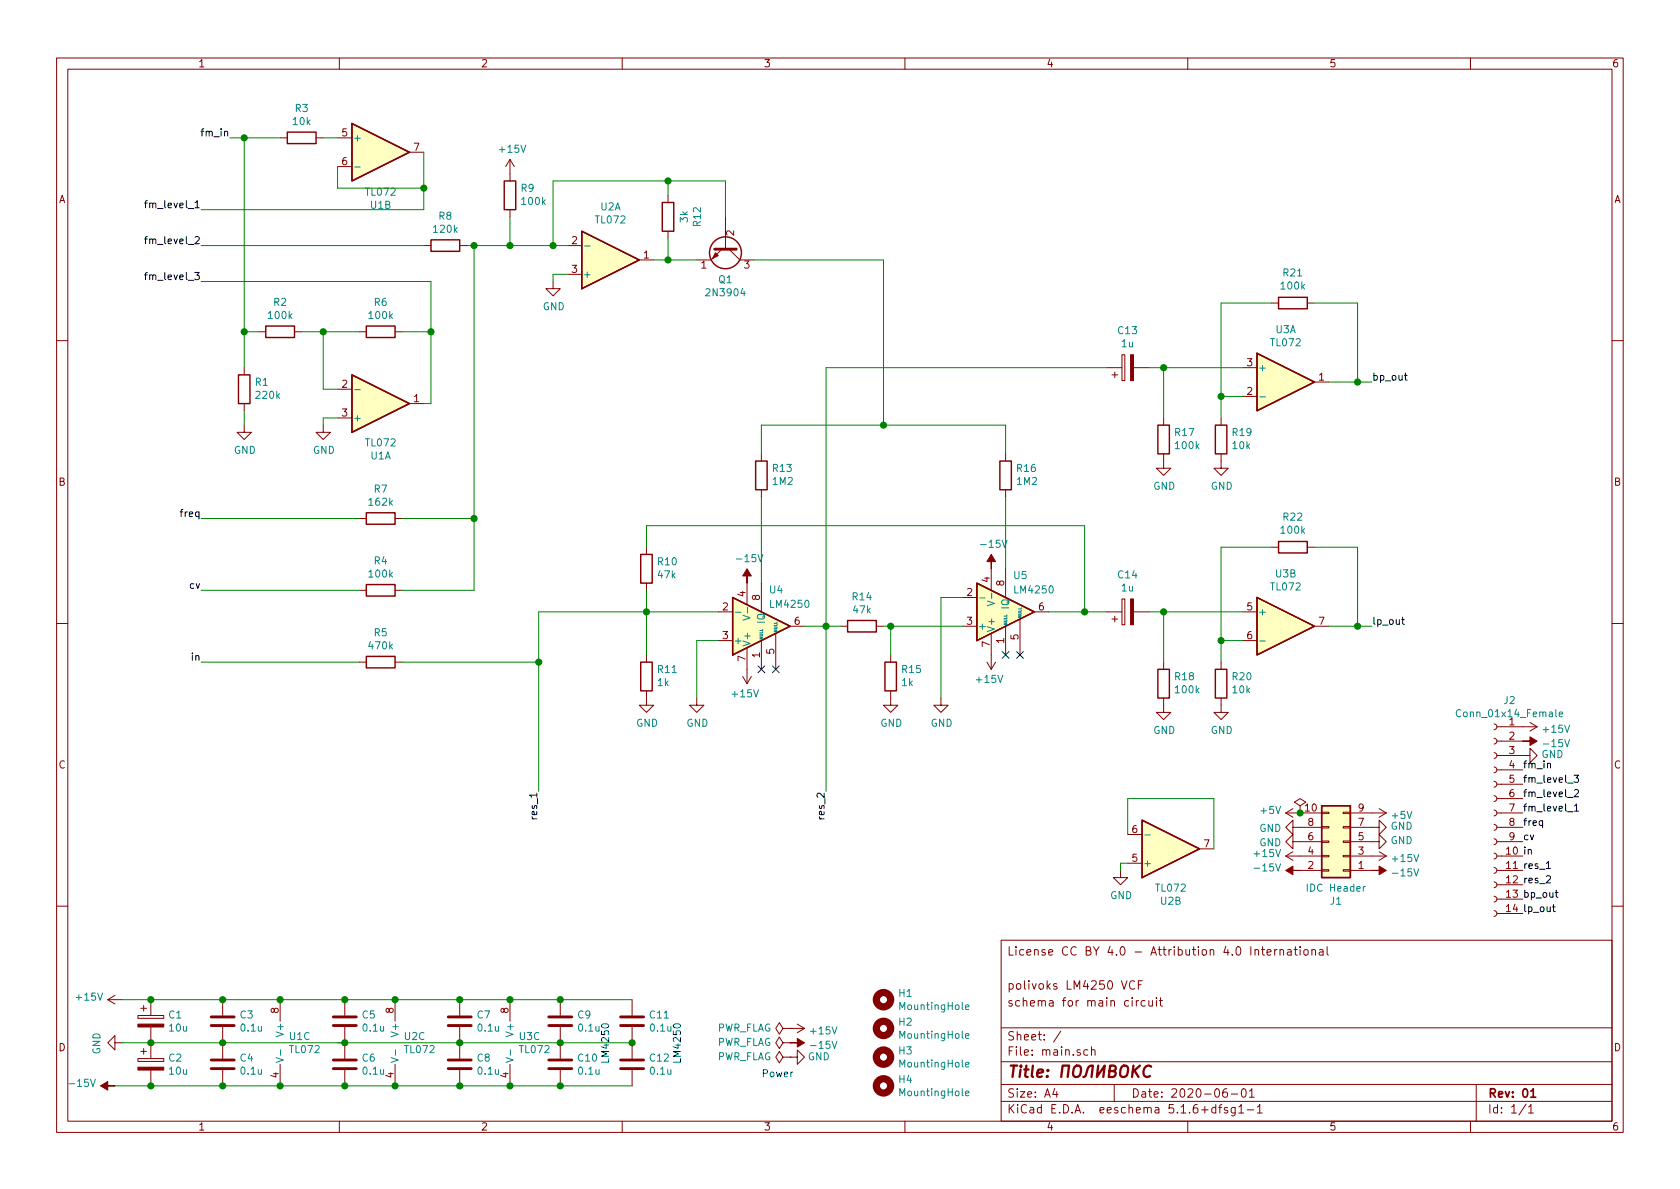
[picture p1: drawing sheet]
<svg xmlns="http://www.w3.org/2000/svg" width="297mm" height="210mm" viewBox="0 0 297 210" stroke-linecap="round" stroke-linejoin="round" font-family="sans-serif">
<g fill="none" stroke="#840000" stroke-width=".18">
<path d="M10 10.3h277v189.9h-277zM12 12.2h273v186.1h-273zM60 10.3v1.9M110 10.3v1.9M160 10.3v1.9M210 10.3v1.9M260 10.3v1.9M49.5 24.4h1.3M55.9 24.4h1.2M59.7 24.4h2.5M59.7 29.5h2.5M72.4 26.9h2.5"/>
<path d="M90.2 28.2v3.8M90.2 37.1v1.2M90.2 28.2l-.8 1.3M90.2 28.2l.7 1.3M118.1 34.5v1.3M128.3 38.3v5.8M45.7 58.7h1.3M52.1 58.7h1.2M63.5 58.7h1.3M69.8 58.7h1.3M74.9 43.4h1.3M81.3 43.4h1.2"/>
<path d="M97.8 49.8v1.2h1.3l-1.3 1.3-1.3-1.3h1.3M100.3 43.4h2.6M100.3 48.5h2.6M113 46h2.6M118.1 40.9v1.3M127.6 44.1l-1.9 1.9h-2.5M128.9 44.1l1.9 1.9h2.5M224.8 53.6h1.3M231.1 53.6h1.3M10 60.2h2M43.2 75.2v1.2h1.2l-1.2 1.3-1.3-1.3h1.3M43.2 65v1.3"/>
<path d="M43.2 71.4v1.2M57.1 75.2v1.2h1.3l-1.3 1.3-1.2-1.3h1.2M59.7 68.8h2.5M59.7 73.9h2.5M72.4 71.4h2.5M195.6 65h2.8M196.6 66.3h1M197.1 65.8v1M198.4 62.7h.5v4.6h-.5zM200.4 65h2.8M205.7 73.9v1.3M215.9 73.9v1.3"/>
<path d="M219.7 65h2.5M219.7 70.1h2.5M232.4 67.6h2.5M285 60.2h2M63.5 91.7h1.3M69.8 91.7h1.3M114.3 96.8v1.2M134.6 80.3v1.2M134.6 86.6v1.3M177.8 80.3v1.2M177.8 86.6v1.3M205.7 80.3v2.5h1.3l-1.3 1.3-1.2-1.3h1.2"/>
<path d="M215.9 80.3v2.5h1.3l-1.3 1.3-1.3-1.3h1.3M224.8 96.8h1.3M231.1 96.8h1.3M10 110.3h2M63.5 117.1h1.3M63.5 104.4h1.3M69.8 117.1h1.3M69.8 104.4h1.3M114.3 103.1v1.3M114.3 115.8v1.3M127 108.2h2.5M127 113.3h2.5"/>
<path d="M131.3 119.6l.8 1.3M132.1 103.1v3.8M132.1 114.5v6.4M132.8 119.6l-.7 1.3M134.6 103.1v5.1M134.6 113.3v5.1M137.2 112v6.4M139.7 110.7h2.5M148.6 110.7h1.3M154.9 110.7h1.3M157.5 115.8v1.3M170.2 110.7h2.5"/>
<path d="M170.2 105.7h2.5M174.5 117.1l.8 1.3M175.3 100.6v3.8M175.3 112v6.4M176 117.1l-.7 1.3M177.8 100.6v5.1M177.8 110.7v5.1M180.3 109.5v6.3M182.9 108.2h2.5M195.6 108.2h2.8M196.6 109.5h1M197.1 109v1"/>
<path d="M198.4 105.9h.5v4.6h-.5zM200.4 108.2h2.8M205.7 117.1v1.3M215.9 117.1v1.3M219.7 108.2h2.5M219.7 113.3h2.5M232.4 110.7h2.5M285 110.3h2M114.3 122.2v2.5h1.3l-1.3 1.3-1.3-1.3h1.3M123.2 123.4v1.3h1.3l-1.3 1.3-1.3-1.3h1.3M157.5 122.2v2.5h1.2l-1.2 1.3-1.3-1.3h1.3M166.4 123.4v1.3h1.2l-1.2 1.3-1.3-1.3h1.3"/>
<path d="M205.7 123.4v2.6h1.3l-1.3 1.2-1.2-1.2h1.2M215.9 123.4v2.6h1.3l-1.3 1.2-1.3-1.2h1.3M264.2 138.2l.3 .1 .2 .3-.2 .4-.3 .2M264.2 135.6l.3 .2 .2 .2-.2 .5-.3 .1M264.2 133.1l.3 .1 .2 .3-.2 .4-.3 .2M264.2 130.6l.3 .1 .2 .3-.2 .4-.3 .2M264.2 128l.3 .1 .2 .3-.2 .4-.3 .2M264.7 133.6h5.8v-1.3l1.3 1.3-1.3 1.3v-1.3M264.7 128.5h7.1M264.7 138.7h4.5M264.7 136.1h4.5M264.7 131.1h4.5"/>
<path d="M270.5 127.8l1.3 .7M271.8 128.5l-1.3 .8M198.1 153.9v1.3h1.3l-1.3 1.3-1.3-1.3h1.3M199.4 152.6h2.5M199.4 147.6h2.5M212.1 150.1h2.5M227.3 151.4h6.4M227.3 143.8h6.4M227.3 151.4l1.3 .7M227.3 143.8l1.3 .7M228.6 148.8v-1.2l-1.3 1.2 1.3 1.3v-1.3h5.1M228.6 146.3v-1.3l-1.3 1.3 1.3 1.3v-1.3h5.1"/>
<path d="M228.6 150.6l-1.3 .8M228.6 143l-1.3 .8M229.9 142.5l1-.6-1-.7-1 .7 1 .6v1.3M229.9 143.8h.1M229.9 153.9h3.8M233.7 143.6h1.2v.3h-1.2zM233.7 146.2h1.2v.2h-1.2zM233.7 151.3h1.2v.2h-1.2zM233.7 153.8h1.2v.2h-1.2zM233.7 148.7h1.2v.3h-1.2zM237.5 143.6h1.3v.3h-1.3zM237.5 146.2h1.3v.2h-1.3z"/>
<path d="M237.5 151.3h1.3v.2h-1.3zM237.5 153.8h1.3v.2h-1.3zM237.5 148.7h1.3v.3h-1.3zM238.8 146.3h5v-1.3l1.3 1.3-1.3 1.3v-1.3M238.8 148.8h5v-1.2l1.3 1.2-1.3 1.3v-1.3M238.8 153.9h3.8M238.8 151.4h6.3M238.8 143.8h6.3M243.8 143l1.3 .8M243.8 150.6l1.3 .8M245.1 143.8l-1.3 .7M245.1 151.4l-1.3 .7"/>
<path d="M264.2 158.5l.3 .1 .2 .3-.2 .4-.3 .2M264.2 156l.3 .1 .2 .3-.2 .4-.3 .2M264.2 153.4l.3 .1 .2 .3-.2 .4-.3 .2M264.2 150.9l.3 .1 .2 .3-.2 .4-.3 .2M264.2 148.3l.3 .2 .2 .2-.2 .5-.3 .1M264.2 145.8l.3 .1 .2 .3-.2 .4-.3 .2M264.2 143.3l.3 .1 .2 .3-.2 .4-.3 .2M264.2 140.7l.3 .1 .2 .3-.2 .4-.3 .2M264.7 159h4.5M264.7 156.5h4.5M264.7 153.9h4.5M264.7 151.4h4.5"/>
<path d="M264.7 148.8h4.5M264.7 146.3h4.5M264.7 143.8h4.5M264.7 141.2h4.5M10 160.2h2M19 176.8l1.3 .7M19 176.8h2.6M20.3 176l-1.3 .8M24.4 179.6h4.6v.5h-4.6zM24.9 178.3h1M25.4 177.8v1M26.7 176.8v2.8"/>
<path d="M39.4 176.8v2.8M49.5 176.8v3.8M61 176.8v2.8M69.8 176.8v3.8M81.3 176.8v2.8M90.2 176.8v3.8M99.1 176.8v2.8M111.8 176.8v2.8M177 166.3h108v32h-108zM198.3 173.4l.5 1.5 .5-1.5M200.2 176.4v.2M200.2 176.9v1"/>
<path d="M200.6 173.6a.59 .59 0 0 0-.7 0 .59 .59 0 0 0-.2 .7 .56 .56 0 0 0 .3 .6 .56 .56 0 0 0 .6-.1M200.9 176.9v1M201.3 174.1h.5M201.3 176.9l-.3 .2-.1 .1M202 173.4h-.7v1.5M202.5 177l-.4-.1-.3 .3v.6l.3 .1 .4-.1M203.1 176.9l.1 .9 .4 .1 .2-.1M203.8 176.9v1M204.5 176.4v.2M204.5 176.9v1M205 176.9h.5M205.2 176.4v1.3l.3 .2"/>
<path d="M223 167.9h.6M223.2 167.4v1.3l.4 .2M224 168.4l.7-.1v-.3l-.5-.1-.2 .2 .1 .7h.6M225.4 167.9v1M225.8 167.9l-.4 .3M226.3 168l.2-.1 .4 .1v.9M226.3 167.9v1M227.7 168h.5l.1 .9M228.3 168.3h-.5l-.2 .2 .2 .4 .5-.1M228.8 167.9h.6M229 167.4v1.3l.4 .2M229.9 167.4v.2"/>
<path d="M229.9 167.9v1M230.6 168l.2-.1 .4 .1v.8l-.2 .1-.4-.1zM232 168l.2-.1 .3 .1 .1 .9M232 167.9v1M233.3 168h.6v.9M233.9 168.3h-.4l-.3 .2 .3 .4 .4-.1M234.6 167.4v1.3l.3 .2M264.2 161l.3 .2 .2 .2-.2 .5-.3 .1M264.7 161.5h4.5M285 160.2h2M20.3 184.4v-1.3l-1.3 1.3 1.3 1.3v-1.3h1.3M24.4 187.2h4.6v.5h-4.6z"/>
<path d="M24.9 185.9h1M25.4 185.4v1M26.7 181.6v5.6M26.7 189.2v2.8M39.4 181.6v5.6M39.4 189.2v2.8M49.5 188.2v3.8M60 198.3v1.9M61 181.6v5.6M61 189.2v2.8M69.8 188.2v3.8M81.3 181.6v5.6"/>
<path d="M81.3 189.2v2.8M90.2 188.2v3.8M99.1 181.6v5.6M99.1 189.2v2.8M110 198.3v1.9M111.8 181.6v5.6M111.8 189.2v2.8M138.4 186.9l-.6-1-.6 1 .6 1.1 .6-1.1h1.3M138.4 184.4l-.6-1-.6 1 .6 1 .6-1h1.3M138.4 181.9l-.6-1.1-.6 1.1 .6 1 .6-1h1.3M139.7 186.9h.1M139.7 184.4h.1"/>
<path d="M139.7 186.9h1.3v-1.2l1.2 1.2-1.2 1.3v-1.3M139.7 181.9h.1M139.7 181.9h2.5M141 181.1l1.2 .8M142.2 181.9l-1.2 .7M160 198.3v1.9M177 194.8h108M177 191.8h108M177 187.8h108M177 181.8h108M186.5 192.5l-.4 1h1M186.8 193v1"/>
<path d="M187.6 182.3l-1.3 2M192.3 185.7l-.4-.1-.3 .3 .1 .6 .2 .1 .4-.1M193 185.7l.2-.1 .3 .1 .1 .9M193 185.1v1.5M197 191.8v3M210 198.3v1.9M215 195.9l-.5-.1-.3 .3 .1 .6 .2 .1 .5-.1M215 195.3v1.5M215.5 195.8h.5M216 195.3l-.3 .2v1.3M216.9 192.5a.62 .62 0 0 0-.7 .7l.1 .7 .2 .1 .5-.1v-.5l-.1-.2-.4-.1-.3 .3M217 195.9l-.3-.1-.2 .2v.3l.5 .1v.3h-.5"/>
<path d="M217.7 193.5h1.1M218.4 195.8v1.2l-.3 .3h-.3M218.4 195.9l-.4-.1-.3 .3 .1 .6h.6M219 195.8l.5-.5v1.5M219 196.8h.9M219.6 192.7l.4-.2a.94 .94 0 0 1 0 1.5 .82 .82 0 0 1-.4-1.3zM220.5 196.3h1.2M220.9 193l.4-.5v1.5M220.9 194h.9M222.3 195.8l.4-.5v1.5M222.3 196.8h.9M260 198.3v1.9"/>
<path d="M261 191.8v6.5M269.8 195.2l-1.2 2M270.3 195.8l.4-.5v1.5M270.3 196.8h.8"/>
</g>
<path d="M270.7 193l.4-.5v1.5M270.7 194h.8" fill="none" stroke="#840000" stroke-width=".3"/>
<path d="M187.6 190.4l.3-2h1.1l-.2 2M189.9 188.7a.67 .67 0 0 1 1.2 0 1.43 1.43 0 0 1-.6 1.7l-.6-.1a1.41 1.41 0 0 1 0-1.6zM191.5 190.4l.5-.2 .3-1.2a.8 .8 0 0 1 .9-.6l-.2 2M194.2 188.4l-.3 2 1.4-2-.2 2M196.2 189.4l.9-.1a.47 .47 0 0 0 .2-.5 .47 .47 0 0 0-.3-.4h-.7l-.3 2h.8a.53 .53 0 0 0 .5-.5 .53 .53 0 0 0-.5-.5M198.3 188.7a.66 .66 0 0 1 1.1 0 1.49 1.49 0 0 1-.6 1.7l-.6-.1a1.49 1.49 0 0 1 .1-1.6zM200.4 188.4l-.2 2M200.6 189.3l.7 1.1M201.5 188.4l-1.2 1.2M203.5 188.6a.89 .89 0 0 0-1 0 .89 .89 0 0 0-.3 1 .71 .71 0 0 0 .3 .8 .71 .71 0 0 0 .8-.1" fill="none" stroke="#840000" stroke-width=".41"/>
<g fill="none" stroke="#840000" stroke-width=".25">
<path d="M50.8 23.4h5.1v2h-5.1zM62.2 21.8l10.2 5.1-10.2 5.1zM89.2 32h2v5.1h-2zM117.1 35.8h2v5.1h-2zM47 57.7h5.1v2h-5.1zM64.8 57.7h5v2h-5zM76.2 42.4h5.1v2h-5.1zM102.9 40.9l10.1 5.1-10.1 5zM226.1 52.6h5v2h-5zM42.2 66.3h2v5.1h-2zM62.2 66.3l10.2 5.1-10.2 5zM204.7 75.2h2.1v5.1h-2.1z"/>
<path d="M214.9 75.2h2v5.1h-2zM222.2 62.5l10.2 5.1-10.2 5zM64.8 90.7h5v2h-5zM113.3 98h2v5.1h-2zM133.6 81.5h2v5.1h-2zM176.8 81.5h2v5.1h-2zM226.1 95.8h5v2h-5zM64.8 116.1h5v2h-5zM64.8 103.4h5v2h-5zM113.3 117.1h2v5.1h-2zM129.5 105.7l10.2 5-10.2 5.1zM149.9 109.7h5v2.1h-5z"/>
<path d="M156.5 117.1h2v5.1h-2zM172.7 103.1l10.2 5.1-10.2 5.1zM204.7 118.4h2.1v5h-2.1zM214.9 118.4h2v5h-2zM222.2 105.7l10.2 5-10.2 5.1zM201.9 145l10.2 5.1-10.2 5.1zM233.7 142.5h5.1v12.7h-5.1z"/>
<circle cx="128.3" cy="44.7" r="2.82"/>
</g>
<g fill="#840000" stroke="#840000" stroke-width=".18">
<path d="M24.4 181.1h4.6v.5h-4.6z"/>
<path d="M24.4 188.7h4.6v.5h-4.6z"/>
<path d="M126.5 44.7l.5 .5-1 .5z"/>
<path d="M17.8 192l1.2-.7v.7h1.3h-1.3v.8z"/>
<path d="M269.2 131.1h1.3v-.8l1.3 .8-1.3 .7v-.7z"/>
<path d="M199.9 105.9h.5v4.6h-.5z"/>
<path d="M199.9 62.7h.5v4.6h-.5z"/>
<path d="M139.7 184.4h1.3v-.8l1.2 .8-1.2 .8v-.8z"/>
<path d="M227.3 153.9l1.3-.7v.7h1.3h-1.3v.8z"/>
<path d="M175.3 98l.7 1.3h-.7v1.3v-1.3h-.8z"/>
<path d="M132.1 100.6l.7 1.2h-.7v1.3v-1.3h-.8z"/>
<path d="M242.6 153.9h1.2v-.7l1.3 .7-1.3 .8v-.8z"/>
</g>
<g fill="none" stroke="#840000" stroke-width=".51">
<path d="M126.4 44.1h3.8M37.3 179.8h4.1M58.9 179.8h4.1M79.2 179.8h4.1M97 179.8h4.1M109.7 179.8h4.1M37.3 189h4.1M37.3 187.4h4.1M37.3 181.4h4.1M58.9 189h4.1M58.9 187.4h4.1M58.9 181.4h4.1"/>
<path d="M79.2 189h4.1M79.2 187.4h4.1M79.2 181.4h4.1M97 189h4.1M97 187.4h4.1M97 181.4h4.1M109.7 189h4.1M109.7 187.4h4.1M109.7 181.4h4.1"/>
</g>
<g fill="none" stroke="#008484" stroke-width=".18">
<path d="M62.7 29.5h1M103.4 43.5h.9M62.7 68.9h1M222.7 70.2h1M130 108.3h1M131.4 108.8l1.2 .4-1.2 .5M132.2 107.4v1M173.2 105.7h1M174.5 106.3l1.3 .4-1.3 .4M175.3 104.9v1M222.7 113.4h1M258.3 125.6a.6 .6 0 0 0-.9 .4 .6 .6 0 0 0 .6 .7l.3-.1"/>
<path d="M275.7 126.3l.6-.1-.1-.2-.3-.1-.2 .2v.6h.5M202.4 147.6h1M241.4 156.8l-.4 .2M170.7 178.1l.6-.1v-.3h-.4l-.2 .2 .1 .6h.5M48.8 187l1.3 .4-1.3 .5M49.6 185.6v1M69.1 187l1.3 .4-1.3 .5M69.9 185.6v1M89.5 187l1.2 .4-1.2 .5M90.2 185.6v1M170.7 193.3l.6-.1v-.2l-.4-.1-.2 .2 .1 .6h.5M170.7 188.3l.6-.1v-.3h-.4l-.2 .1 .1 .6h.5"/>
<path d="M170.7 183.2l.6-.1v-.3h-.4l-.2 .2 .1 .6h.5"/>
</g>
<g fill="#ffffc2" stroke="#ffffc2" stroke-width=".18">
<path d="M172.7 103.1l10.2 5.1-10.2 5.1z"/>
<path d="M129.5 105.7l10.2 5-10.2 5.1z"/>
<path d="M62.2 66.3l10.2 5.1-10.2 5z"/>
<path d="M62.2 21.8l10.2 5.1-10.2 5.1z"/>
<path d="M233.7 142.5h5.1v12.7h-5.1z"/>
<path d="M222.2 105.7l10.2 5-10.2 5.1z"/>
<path d="M222.2 62.5l10.2 5.1-10.2 5z"/>
<path d="M201.9 145l10.2 5.1-10.2 5.1z"/>
<path d="M102.9 40.9l10.1 5.1-10.1 5z"/>
</g>
<g fill="none" stroke="#840000" stroke-width="1.3">
<circle cx="156.2" cy="176.8" r="1.27"/>
<circle cx="156.2" cy="186.9" r="1.27"/>
<circle cx="156.2" cy="192" r="1.27"/>
<circle cx="156.2" cy="181.9" r="1.27"/>
</g>
<g fill="none" stroke="#008400" stroke-width=".18">
<path d="M40.6 24.4h8.9M43.2 24.4v40.6M57.1 24.4h2.6M59.7 29.5v3.8h15.2M74.9 26.9v10.2h-39.3M90.2 38.3v5.1M118.1 32v2.5M128.3 38.3v-6.3h-30.5v11.4M35.6 43.4h39.3M35.6 49.8h40.6v21.6h-1.3M43.2 58.7h2.5M53.3 58.7h10.2"/>
<path d="M57.1 58.7v10.1h2.6M71.1 58.7h5.1M82.5 43.4h17.8M83.8 43.4v61h-12.7M100.3 48.5h-2.5v1.3M115.6 46h7.6M118.1 42.2v3.8M133.3 46h22.9v29.2M224.8 53.6h-8.9v20.3M232.4 53.6h7.6v14M43.2 72.6v2.6M59.7 73.9h-2.6v1.3"/>
<path d="M195.6 65h-49.6v74.9M203.2 65h16.5M205.7 65v8.9M215.9 70.1h3.8M234.9 67.6h7.7M35.6 91.7h27.9M71.1 91.7h12.7M114.3 96.8v-3.8h77.5v15.2M134.6 80.3v-5.1h43.2v5.1M134.6 87.9v15.2M177.8 87.9v12.7M224.8 96.8h-8.9v20.3"/>
<path d="M232.4 96.8h7.6v13.9M35.6 104.4h27.9M35.6 117.1h27.9M71.1 117.1h24.1M114.3 104.4v11.4M127 108.2h-31.8v31.7M127 113.3h-3.8v10.1M142.2 110.7h6.4M156.2 110.7h14M157.5 110.7v5.1M170.2 105.7h-3.8v17.7M185.4 108.2h10.2"/>
<path d="M203.2 108.2h16.5M205.7 108.2v8.9M215.9 113.3h3.8M234.9 110.7h7.7M199.4 147.6v-6.4h15.2v8.9M199.4 152.6h-1.3v1.3M21.6 176.8h90.2M20.3 192h91.5M21.6 184.4h90.2"/>
</g>
<g fill="none" stroke="#000" stroke-width=".18">
<path d="M25.6 35.9h.4M26 35.5l-.3 .2v1M25.6 48.6h.4M25.6 42.3h.4M26 48.2l-.3 .2v1M26 41.8l-.3 .2v1.1M248.3 66.4h.5M248.5 66v1.1l.3 .1M247.8 109.6h.5M248 109.1v1.1l.3 .2M273.6 135.1l.2-.1h.3v.8M278.3 137.1h.8l-.4 .5 .3 .1v.5l-.1 .1-.6-.1"/>
<path d="M278.4 139.7l.5-.1 .2 .4-.1 .2-.7 .7h.8M273.4 153.6h.7M274.7 159.9v1.1l.3 .2M275 157.8h.5M275.2 157.4v1.1l.3 .2M277.2 143.6h.9M278.4 142.5l.3-.3v1.2M278.4 143.4h.7M274.5 160.4h.5"/>
</g>
<path d="M106.4 181.2a.83 .83 0 0 1 1.2 .2 .67 .67 0 0 1-.6 .4 .67 .67 0 0 1-.7-.4zM119.1 181.2a.83 .83 0 0 1 1.2 .2 .67 .67 0 0 1-.6 .4 .67 .67 0 0 1-.7-.4z" fill="none" stroke="#0000c2" stroke-width=".18"/>
<g fill="#008400" stroke="#008400" stroke-width=".25">
<circle cx="26.7" cy="184.4" r=".51"/>
<circle cx="229.9" cy="143.8" r=".51"/>
<circle cx="95.3" cy="117.1" r=".51"/>
<circle cx="99.1" cy="184.4" r=".51"/>
<circle cx="99.1" cy="192" r=".51"/>
<circle cx="156.2" cy="75.2" r=".51"/>
<circle cx="111.8" cy="184.4" r=".51"/>
<circle cx="90.2" cy="43.4" r=".51"/>
<circle cx="74.9" cy="33.3" r=".51"/>
<circle cx="81.3" cy="192" r=".51"/>
<circle cx="26.7" cy="176.8" r=".51"/>
<circle cx="26.7" cy="192" r=".51"/>
<circle cx="99.1" cy="176.8" r=".51"/>
<circle cx="157.5" cy="110.7" r=".51"/>
<circle cx="49.5" cy="192" r=".51"/>
<circle cx="49.5" cy="176.8" r=".51"/>
<circle cx="114.3" cy="108.2" r=".51"/>
<circle cx="81.3" cy="184.4" r=".51"/>
<circle cx="81.3" cy="176.8" r=".51"/>
<circle cx="83.8" cy="43.4" r=".51"/>
<circle cx="191.8" cy="108.2" r=".51"/>
<circle cx="240" cy="67.6" r=".51"/>
<circle cx="205.7" cy="108.2" r=".51"/>
<circle cx="215.9" cy="70.1" r=".51"/>
<circle cx="215.9" cy="113.3" r=".51"/>
<circle cx="205.7" cy="65" r=".51"/>
<circle cx="240" cy="110.7" r=".51"/>
<circle cx="146.1" cy="110.7" r=".51"/>
<circle cx="97.8" cy="43.4" r=".51"/>
<circle cx="83.8" cy="91.7" r=".51"/>
<circle cx="43.2" cy="24.4" r=".51"/>
<circle cx="43.2" cy="58.7" r=".51"/>
<circle cx="57.2" cy="58.7" r=".51"/>
<circle cx="90.2" cy="192" r=".51"/>
<circle cx="90.2" cy="176.8" r=".51"/>
<circle cx="69.9" cy="192" r=".51"/>
<circle cx="69.9" cy="176.8" r=".51"/>
<circle cx="118.1" cy="32" r=".51"/>
<circle cx="118.1" cy="46" r=".51"/>
<circle cx="76.2" cy="58.7" r=".51"/>
<circle cx="39.4" cy="184.4" r=".51"/>
<circle cx="61" cy="184.4" r=".51"/>
<circle cx="39.4" cy="176.8" r=".51"/>
<circle cx="61" cy="176.8" r=".51"/>
<circle cx="39.4" cy="192" r=".51"/>
<circle cx="61" cy="192" r=".51"/>
</g>
<path d="M134 117.7l1.2 1.3M135.2 117.7l-1.2 1.3M136.6 117.7l1.2 1.3M137.8 117.7l-1.2 1.3M177.2 115.2l1.2 1.2M178.4 115.2l-1.2 1.2M179.7 115.2l1.2 1.2M180.9 115.2l-1.2 1.2" fill="none" stroke="#000084" stroke-width=".18"/>
<text font-size="2.8" fill="#840000" x="178" y="190.5">Title:</text>
<g font-size="2.1" fill="#840000">
<text x="178" y="169">License CC BY 4.0 - Attribution 4.0 International</text>
<text x="178" y="178">schema for main circuit</text>
<text x="178" y="175">polivoks LM4250 VCF</text>
<text x="178" y="184">Sheet: /</text>
<text x="178" y="186.7">File: main.sch</text>
<text x="178" y="196.9">KiCad E.D.A. eeschema 5.1.6+dfsg1-1</text>
<text x="178" y="194.1">Size: A4</text>
<text x="200" y="194.1">Date: 2020-06-01</text>
<text x="263" y="194.1">Rev: 01</text>
<text x="263" y="196.9">Id: 1/1</text>
</g>
<g font-size="1.8" fill="#840000">
<text x="35" y="11.9">1</text>
<text x="85" y="11.9">2</text>
<text x="135" y="11.9">3</text>
<text x="185" y="11.9">4</text>
<text x="235" y="11.9">5</text>
<text x="285" y="11.9">6</text>
<text x="60.5" y="24.1">5</text>
<text x="60.5" y="29.2">6</text>
<text x="73.2" y="26.7">7</text>
<text x="10.4" y="35.9">A</text>
<text x="285.4" y="35.9">A</text>
<text x="129.8" y="41.7" transform="rotate(-90 129.8 41.7)">2</text>
<text x="101.1" y="43.2">2</text>
<text x="113.8" y="45.7">1</text>
<text x="124" y="47.5">1</text>
<text x="131.6" y="47.5">3</text>
<text x="101.1" y="48.3">3</text>
<text x="220.5" y="64.8">3</text>
<text x="60.5" y="68.6">2</text>
<text x="73.2" y="71.1">1</text>
<text x="220.5" y="69.8">2</text>
<text x="233.2" y="67.3">1</text>
<text x="60.5" y="73.7">3</text>
<text x="10.4" y="85.9">B</text>
<text x="285.4" y="85.9">B</text>
<text x="127.8" y="107.9">2</text>
<text x="131.8" y="105.5" transform="rotate(-90 131.8 105.5)">4</text>
<text x="134.4" y="106.1" transform="rotate(-90 134.4 106.1)">8</text>
<text x="171" y="105.4">2</text>
<text x="175" y="103" transform="rotate(-90 175 103)">4</text>
<text x="177.5" y="103.6" transform="rotate(-90 177.5 103.6)">8</text>
<text x="183.7" y="107.9">6</text>
<text x="220.5" y="107.9">5</text>
<text x="127.8" y="113">3</text>
<text x="140.5" y="110.5">6</text>
<text x="171" y="110.5">3</text>
<text x="177.5" y="113.8" transform="rotate(-90 177.5 113.8)">1</text>
<text x="180.1" y="113.1" transform="rotate(-90 180.1 113.1)">5</text>
<text x="220.5" y="113">6</text>
<text x="233.2" y="110.5">7</text>
<text x="131.8" y="116.9" transform="rotate(-90 131.8 116.9)">7</text>
<text x="134.4" y="116.3" transform="rotate(-90 134.4 116.3)">1</text>
<text x="136.9" y="115.7" transform="rotate(-90 136.9 115.7)">5</text>
<text x="175" y="114.4" transform="rotate(-90 175 114.4)">7</text>
<text x="266.9" y="130.8">2</text>
<text x="10.4" y="135.9">C</text>
<text x="266.9" y="133.3">3</text>
<text x="266.9" y="135.9">4</text>
<text x="285.4" y="135.9">C</text>
<text x="230.8" y="143.5">10</text>
<text x="240.2" y="143.5">9</text>
<text x="266.9" y="138.4">5</text>
<text x="266.9" y="141">6</text>
<text x="266.9" y="143.5">7</text>
<text x="200.2" y="147.3">6</text>
<text x="212.9" y="149.9">7</text>
<text x="231.3" y="148.6">6</text>
<text x="231.3" y="146">8</text>
<text x="240.2" y="148.6">5</text>
<text x="240.2" y="146">7</text>
<text x="266.9" y="146">8</text>
<text x="266.9" y="148.6">9</text>
<text x="200.2" y="152.4">5</text>
<text x="231.3" y="153.7">2</text>
<text x="231.3" y="151.1">4</text>
<text x="240.2" y="153.7">1</text>
<text x="240.2" y="151.1">3</text>
<text x="49.3" y="179.2" transform="rotate(-90 49.3 179.2)">8</text>
<text x="69.6" y="179.2" transform="rotate(-90 69.6 179.2)">8</text>
<text x="89.9" y="179.2" transform="rotate(-90 89.9 179.2)">8</text>
<text x="10.4" y="185.9">D</text>
<text x="285.4" y="185.9">D</text>
<text x="49.3" y="190.6" transform="rotate(-90 49.3 190.6)">4</text>
<text x="69.6" y="190.6" transform="rotate(-90 69.6 190.6)">4</text>
<text x="89.9" y="190.6" transform="rotate(-90 89.9 190.6)">4</text>
<text x="35" y="199.9">1</text>
<text x="85" y="199.9">2</text>
<text x="135" y="199.9">3</text>
<text x="185" y="199.9">4</text>
<text x="235" y="199.9">5</text>
<text x="285" y="199.9">6</text>
</g>
<g font-size="1.8" fill="#008484">
<text x="51.9" y="22.1">10k</text>
<text x="52.2" y="19.8">R3</text>
<text x="62.4" y="25">+</text>
<text x="88.5" y="27">+15V</text>
<text x="64.8" y="34.6">TL072</text>
<text x="92.2" y="33.9">R9</text>
<text x="65.6" y="36.9">U1B</text>
<text x="76.8" y="41.2">120k</text>
<text x="77.6" y="38.9">R8</text>
<text x="92.4" y="36.2">100k</text>
<text x="105.4" y="39.5">TL072</text>
<text x="106.2" y="37.2">U2A</text>
<text x="121.6" y="39.3" transform="rotate(-90 121.6 39.3)">3k</text>
<text x="123.9" y="40" transform="rotate(-90 123.9 40)">R12</text>
<text x="103" y="49.1">+</text>
<text x="125.2" y="52.4">2N3904</text>
<text x="127.1" y="50.1">Q1</text>
<text x="226.6" y="51.2">100k</text>
<text x="226.9" y="48.9">R21</text>
<text x="47.6" y="56.4">100k</text>
<text x="48.4" y="54.1">R2</text>
<text x="65.4" y="56.4">100k</text>
<text x="66.2" y="54.1">R6</text>
<text x="96" y="54.9">GND</text>
<text x="197.7" y="59.1">C13</text>
<text x="225.6" y="58.9">U3A</text>
<text x="198.3" y="61.4">1u</text>
<text x="222.4" y="65.7">+</text>
<text x="224.8" y="61.2">TL072</text>
<text x="45.2" y="68.2">R1</text>
<text x="45.4" y="70.5">220k</text>
<text x="62.4" y="74.5">+</text>
<text x="207.8" y="77.1">R17</text>
<text x="218" y="77.1">R19</text>
<text x="41.4" y="80.3">GND</text>
<text x="55.3" y="80.3">GND</text>
<text x="64.8" y="78.9">TL072</text>
<text x="65.6" y="81.2">U1A</text>
<text x="136.7" y="83.5">R13</text>
<text x="179.9" y="83.5">R16</text>
<text x="207.9" y="79.4">100k</text>
<text x="218" y="79.4">10k</text>
<text x="65.4" y="89.4">162k</text>
<text x="66.2" y="87.1">R7</text>
<text x="136.7" y="85.8">1M2</text>
<text x="179.9" y="85.8">1M2</text>
<text x="203.9" y="86.6">GND</text>
<text x="214.1" y="86.6">GND</text>
<text x="226.6" y="94.4">100k</text>
<text x="226.9" y="92.1">R22</text>
<text x="66.2" y="99.8">R4</text>
<text x="116.4" y="100">R10</text>
<text x="130.6" y="99.4">-15V</text>
<text x="173.8" y="96.9">-15V</text>
<text x="65.4" y="102.1">100k</text>
<text x="116.4" y="102.3">47k</text>
<text x="136.1" y="104.9">U4</text>
<text x="136.4" y="107.5">LM4250</text>
<text x="150.8" y="106.2">R14</text>
<text x="178.4" y="107.7" transform="rotate(-90 178.4 107.7)">IQ</text>
<text x="179.3" y="102.4">U5</text>
<text x="179.6" y="104.9">LM4250</text>
<text x="197.7" y="102.3">C14</text>
<text x="198.3" y="104.6">1u</text>
<text x="224.8" y="104.4">TL072</text>
<text x="225.6" y="102.1">U3B</text>
<text x="66.2" y="112.5">R5</text>
<text x="129.7" y="113.9">+</text>
<text x="135.3" y="110.2" transform="rotate(-90 135.3 110.2)">IQ</text>
<text x="150.9" y="108.5">47k</text>
<text x="172.8" y="111.4">+</text>
<text x="175.9" y="111.9" transform="rotate(-90 175.9 111.9)">V+</text>
<text x="222.4" y="108.8">+</text>
<text x="65.4" y="114.8">470k</text>
<text x="116.4" y="119">R11</text>
<text x="132.7" y="114.4" transform="rotate(-90 132.7 114.4)">V+</text>
<text x="159.5" y="119">R15</text>
<text x="116.3" y="121.3">1k</text>
<text x="129.6" y="123.3">+15V</text>
<text x="159.5" y="121.3">1k</text>
<text x="172.8" y="120.8">+15V</text>
<text x="207.8" y="120.3">R18</text>
<text x="207.9" y="122.6">100k</text>
<text x="218" y="120.3">R20</text>
<text x="218" y="122.6">10k</text>
<text x="265.9" y="124.5">J2</text>
<text x="112.5" y="128.5">GND</text>
<text x="121.4" y="128.5">GND</text>
<text x="155.7" y="128.5">GND</text>
<text x="164.5" y="128.5">GND</text>
<text x="203.9" y="129.8">GND</text>
<text x="214.1" y="129.8">GND</text>
<text x="258.2" y="126.8">Conn_01x14_Female</text>
<text x="266.9" y="128.3">1</text>
<text x="273" y="129.6">+15V</text>
<text x="273.3" y="132.1">-15V</text>
<text x="223" y="143.9">+5V</text>
<text x="222.7" y="149.7">GND</text>
<text x="222.7" y="147.1">GND</text>
<text x="245.9" y="146.7">GND</text>
<text x="245.9" y="149.3">GND</text>
<text x="246.2" y="144.8">+5V</text>
<text x="202.1" y="153.3">+</text>
<text x="221.9" y="151.6">+15V</text>
<text x="222.1" y="154.1">-15V</text>
<text x="246.4" y="152.4">+15V</text>
<text x="246.6" y="155">-15V</text>
<text x="196.3" y="159">GND</text>
<text x="204.5" y="157.7">TL072</text>
<text x="205.3" y="160">U2B</text>
<text x="231.4" y="157.7">IDC Header</text>
<text x="235.3" y="160">J1</text>
<text x="13.6" y="177">+15V</text>
<text x="159" y="176.3">H1</text>
<text x="159.3" y="178.6">MountingHole</text>
<text x="29.9" y="180.1">C1</text>
<text x="30" y="182.4">10u</text>
<text x="42.5" y="180.1">C3</text>
<text x="42.7" y="182.4">0.1u</text>
<text x="50.2" y="182.9" transform="rotate(-90 50.2 182.9)">V+</text>
<text x="51.2" y="183.9">U1C</text>
<text x="64.1" y="180.1">C5</text>
<text x="64.3" y="182.4">0.1u</text>
<text x="70.5" y="182.9" transform="rotate(-90 70.5 182.9)">V+</text>
<text x="71.6" y="183.9">U2C</text>
<text x="84.4" y="180.1">C7</text>
<text x="84.6" y="182.4">0.1u</text>
<text x="90.8" y="182.9" transform="rotate(-90 90.8 182.9)">V+</text>
<text x="91.9" y="183.9">U3C</text>
<text x="102.2" y="180.1">C9</text>
<text x="102.4" y="182.4">0.1u</text>
<text x="115" y="180.1">C11</text>
<text x="115.1" y="182.4">0.1u</text>
<text x="126.7" y="185">PWR_FLAG</text>
<text x="126.7" y="182.4">PWR_FLAG</text>
<text x="143.5" y="182.9">+15V</text>
<text x="143.7" y="185.5">-15V</text>
<text x="159" y="181.4">H2</text>
<text x="159.3" y="183.7">MountingHole</text>
<text x="17.8" y="186.5" transform="rotate(-90 17.8 186.5)">GND</text>
<text x="29.9" y="187.7">C2</text>
<text x="30" y="190">10u</text>
<text x="42.5" y="187.7">C4</text>
<text x="42.7" y="190">0.1u</text>
<text x="51.3" y="186.2">TL072</text>
<text x="64.1" y="187.7">C6</text>
<text x="64.3" y="190">0.1u</text>
<text x="71.7" y="186.2">TL072</text>
<text x="84.4" y="187.7">C8</text>
<text x="84.6" y="190">0.1u</text>
<text x="92" y="186.2">TL072</text>
<text x="102.3" y="187.7">C10</text>
<text x="102.4" y="190">0.1u</text>
<text x="115" y="187.7">C12</text>
<text x="115.1" y="190">0.1u</text>
<text x="126.7" y="187.5">PWR_FLAG</text>
<text x="142.8" y="187.5">GND</text>
<text x="159" y="191.5">H4</text>
<text x="159" y="186.5">H3</text>
<text x="159.3" y="188.8">MountingHole</text>
<text x="12.6" y="192.2">-15V</text>
<text x="159.3" y="193.8">MountingHole</text>
</g>
<g font-size="1.8">
<text x="35.9" y="24.1">fm_in</text>
<text x="26.5" y="36.8">fm_level_1</text>
<text x="26.5" y="43.2">fm_level_2</text>
<text x="26.5" y="49.5">fm_level_3</text>
<text x="242.6" y="67.3">bp_out</text>
<text x="32.2" y="91.4">freq</text>
<text x="33.6" y="104.1">cv</text>
<text x="242.6" y="110.5">lp_out</text>
<text x="34" y="116.8">in</text>
<text x="269.2" y="135.9">fm_in</text>
<text x="272.5" y="134">GND</text>
<text x="269.2" y="143.5">fm_level_1</text>
<text x="269.2" y="138.4">fm_level_3</text>
<text x="269.2" y="141">fm_level_2</text>
<text x="95" y="144.6" transform="rotate(-90 95 144.6)">res_1</text>
<text x="145.8" y="144.6" transform="rotate(-90 145.8 144.6)">res_2</text>
<text x="269.2" y="146">freq</text>
<text x="269.2" y="148.6">cv</text>
<text x="266.4" y="151.1">10 in</text>
<text x="266.4" y="153.7">11 res_1</text>
<text x="266.4" y="156.2">12 res_2</text>
<text x="266.4" y="158.7">13 bp_out</text>
<text x="266.4" y="161.3">14 lp_out</text>
</g>
<g font-size="1.8" fill="#0000c2">
<text x="107.7" y="188.2" transform="rotate(-90 107.7 188.2)">LM4250</text>
<text x="120.4" y="188.2" transform="rotate(-90 120.4 188.2)">LM4250</text>
<text x="134.6" y="190.5">Power</text>
</g>
<g font-size=".7" fill="#008484">
<text x="134.9" y="113.2" transform="rotate(-90 134.9 113.2)">NULL</text>
<text x="137.4" y="111.9" transform="rotate(-90 137.4 111.9)">NULL</text>
<text x="178.1" y="110.6" transform="rotate(-90 178.1 110.6)">NULL</text>
<text x="180.6" y="109.3" transform="rotate(-90 180.6 109.3)">NULL</text>
</g>
</svg>
